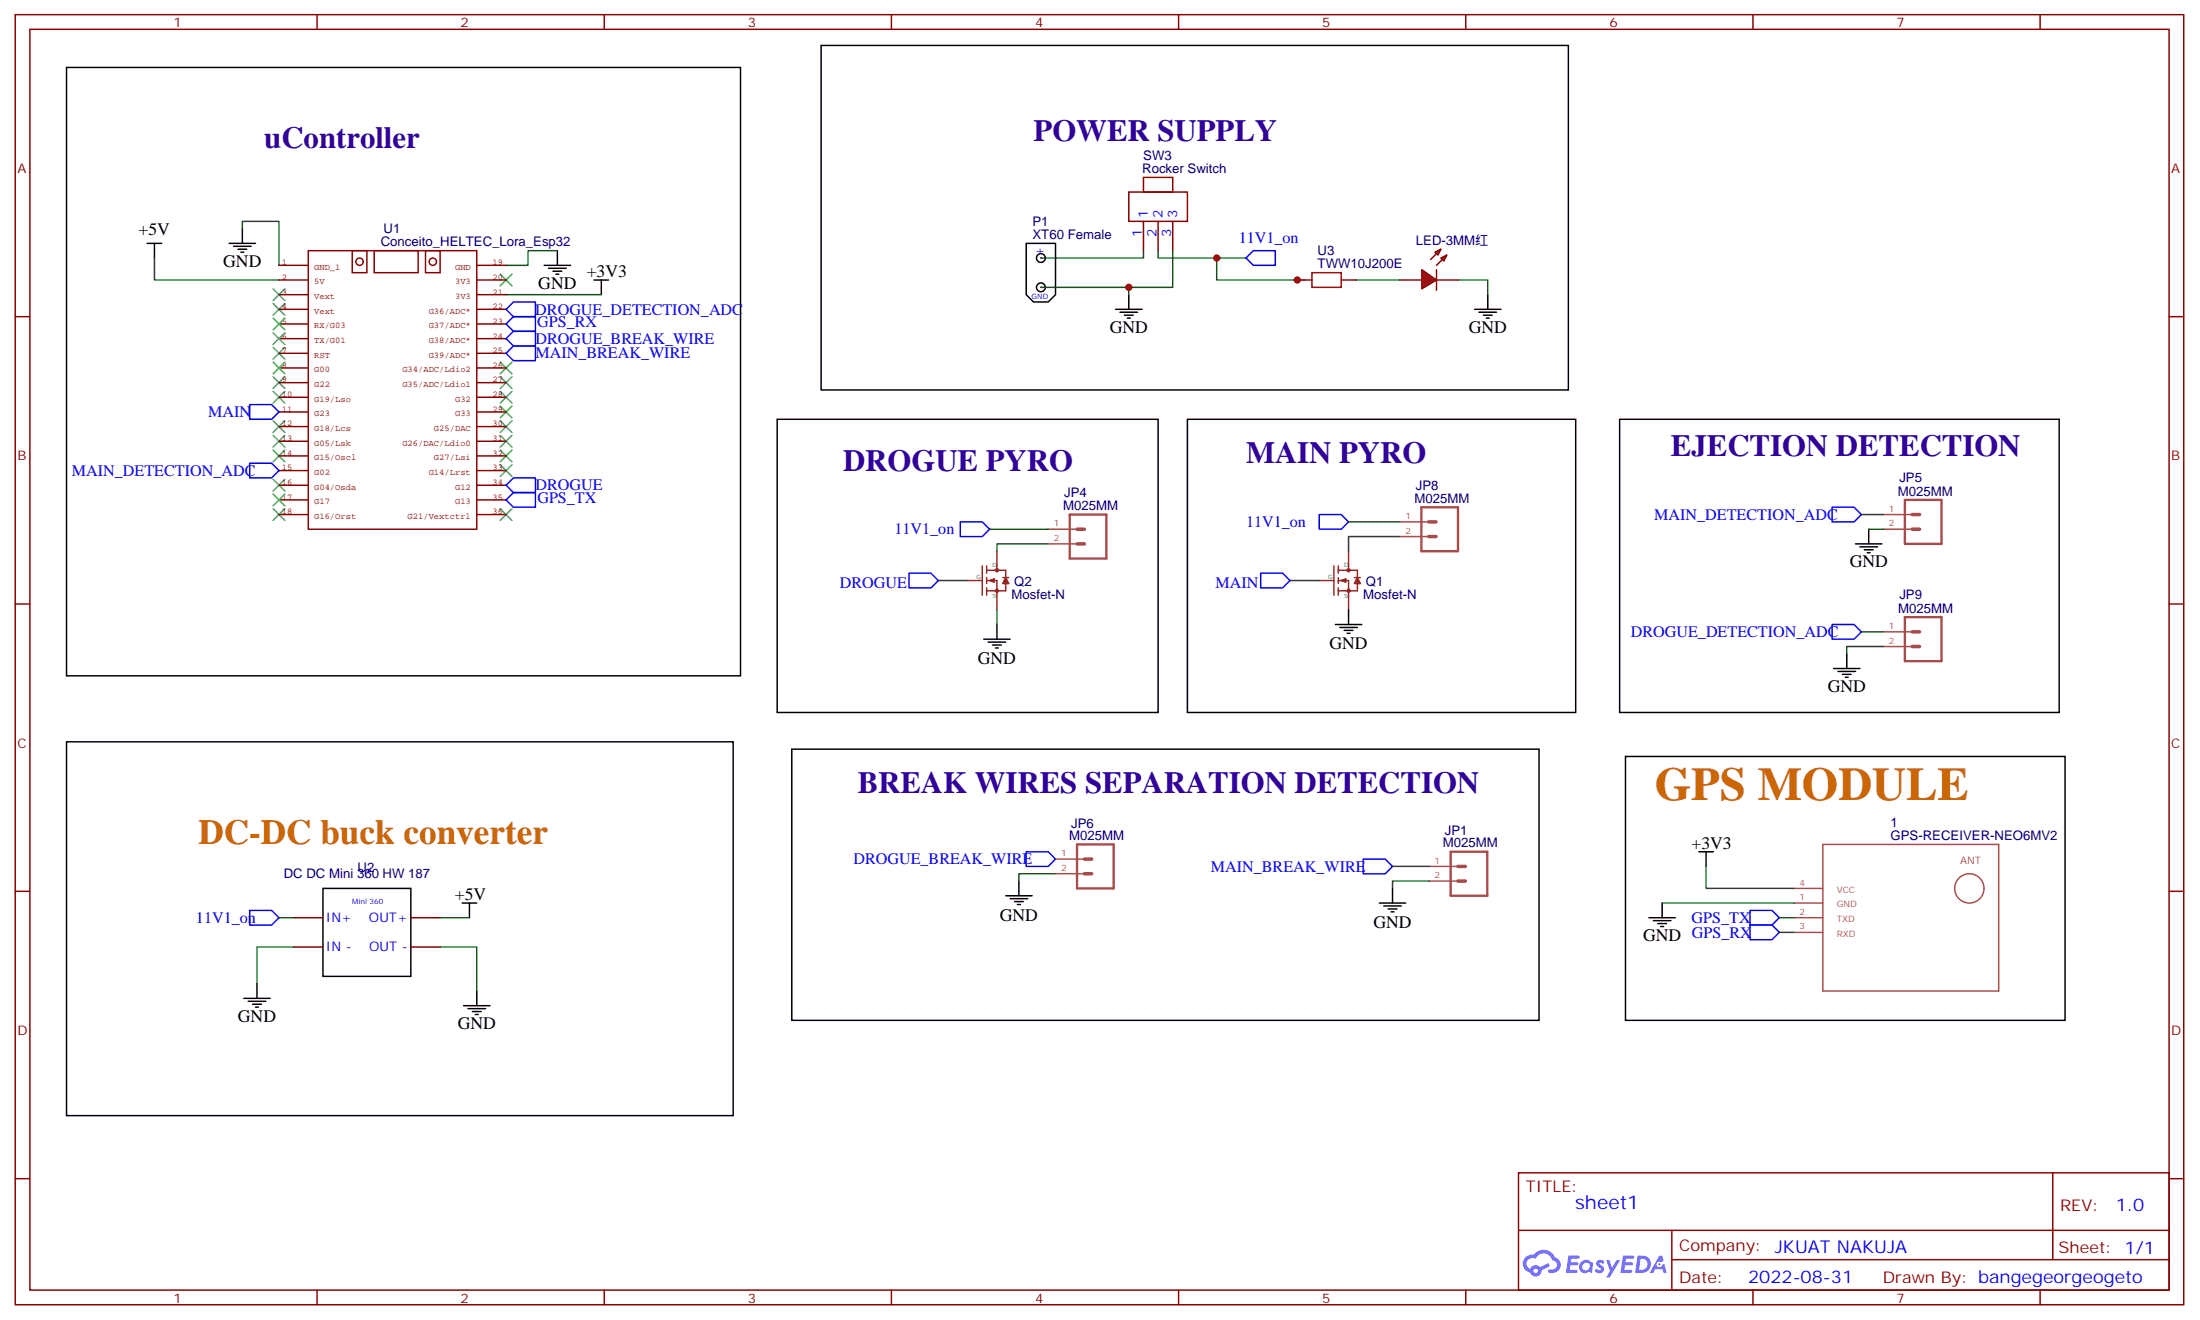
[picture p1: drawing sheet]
<svg xmlns="http://www.w3.org/2000/svg" width="530mm" height="318mm" viewBox="0 0 530 318" stroke-linecap="round" stroke-linejoin="round" font-family="sans-serif">
<g fill="none" stroke="#870000" stroke-width=".35">
<path d="M3.7 3.5h522.1v310.5h-522.1zM7.2 7.1h515.1v303.3h-515.1zM76.3 3.5v3.6M145.5 3.5v3.6M214.6 3.5v3.6M283.8 3.5v3.6M352.9 3.5v3.6M422.1 3.5v3.6M491.2 3.5v3.6M3.7 76.2h3.5M522.3 76.2h3.5M3.7 145.3h3.5"/>
<path d="M522.3 145.3h3.5M3.7 214.5h3.5M522.3 214.5h3.5M3.7 283.6h3.5M365.6 282.2h156.7v28.2h-156.7zM365.7 296.1h156.4M402.5 296.1v14.1M494.2 282.2l.1 20.9M522.3 283.6h3.5M76.3 310.4v3.6M145.5 310.4v3.6M214.6 310.4v3.6"/>
<path d="M283.8 310.4v3.6M352.9 310.4v3.6M402.5 303.1h119.6M422.1 310.4v3.6M491.2 310.4v3.6"/>
</g>
<g fill="#5487ff">
<path d="M384.6 303.4a1.22 1.22 0 0 1 1.7 .3l-.4 .5a.47 .47 0 0 0-.3-.4 .47 .47 0 0 0-.5 .2v.2a1.3 1.3 0 0 1 1 1.7 1.39 1.39 0 0 1-2.2-.1l.5-.5 .7 .4a.29 .29 0 0 0 .4-.3 .29 .29 0 0 0-.3-.3 1.04 1.04 0 0 1-.6-1.7z"/>
<path d="M377.6 302.2h2.4a.37 .37 0 0 1 .4 .3 .37 .37 0 0 1-.4 .4h-1.7l-.1 .9h1.5l.3 .1a.37 .37 0 0 1-.3 .6h-1.6l-.2 1.1h1.6a.36 .36 0 0 1 .3 .3 .36 .36 0 0 1-.3 .4h-2.5z"/>
<path d="M390.8 302.2h2.3a.37 .37 0 0 1 .4 .3 .37 .37 0 0 1-.4 .4h-1.6l-.1 .9h1.5l.3 .1a.37 .37 0 0 1-.4 .6h-1.5l-.2 1.1h1.5a.36 .36 0 0 1 .4 .3 .36 .36 0 0 1-.4 .4h-2.4z"/>
<path d="M399.5 302.2h.7l.3 1.2-.6 .3a.69 .69 0 0 0-1 .3 .69 .69 0 0 0 .5 1 .69 .69 0 0 0 .8-.7l.5-.2 .6 2.2h-.8l-.2-.9h-1.8l-.4 .9h-.9z"/>
<path d="M386.7 303.2h.8l.6 1.9 1.1-1.9h.9l-2.5 4.2h-.9l.9-1.5z"/>
<path d="M394.3 302.2l-.6 4.1h1.4a2.11 2.11 0 0 0 2.4-2.1 2.11 2.11 0 0 0-2.5-2zM395 302.9a1.39 1.39 0 0 1 1.7 1.4 1.39 1.39 0 0 1-1.8 1.3h-.3z"/>
<path d="M380.6 303.8a1.47 1.47 0 0 0-.1 2.1 1.47 1.47 0 0 0 2.1 .1l.7 .3 .3-2.3-.2-.2-.4-.1a1.49 1.49 0 0 0-2.4 .1zM381.3 304.1a.92 .92 0 0 1 1.5 .6 .92 .92 0 0 1-1.2 1 .9 .9 0 0 1-.3-1.6z"/>
<path d="M367.3 302.5a2.18 2.18 0 0 0 1.1 3.7 1.44 1.44 0 0 0 1.6 1 1.44 1.44 0 0 0 1.2-1.5l2-1-.4-.8-2 1a1.47 1.47 0 0 0-2.4 .5 1.39 1.39 0 0 1-.7-2 1.39 1.39 0 0 1 2-.5 2.12 2.12 0 0 1 2.2-1.3 2.12 2.12 0 0 1 1.9 1.7 1.07 1.07 0 0 1 1.1 1 1.07 1.07 0 0 1-1 1.2h-.7a.43 .43 0 0 0-.5 .3 .43 .43 0 0 0 .4 .5 1.98 1.98 0 0 0 2.5-1.2 1.98 1.98 0 0 0-1.2-2.5 2.98 2.98 0 0 0-5.1-.7l-1 .1zM369.2 305.8a.55 .55 0 0 1 1.1 0 .55 .55 0 0 1-1.1 0z"/>
<circle cx="399.5" cy="304.3" r=".26"/>
</g>
<g fill="none" stroke="#000" stroke-width=".35">
<path d="M247.1 58.6h7v12.3l-1.7 1.8h-3.6l-1.7-1.8zM391.4 182h105.8v63.5h-105.8zM77.8 213.8h21.1v21.2h-21.1zM400.2 217.3v3.5M409 205h3.5M410.8 205v3.5M61.9 236.7v3.5M114.8 238.5v3.5M397 220.8h6.4M398.1 221.5h4.2M399.1 222.3h2.1M399.8 223h.7"/>
<path d="M58.7 240.2h6.4M59.8 240.9h4.2M60.8 241.7h2.1M61.5 242.4h.7M111.6 242h6.4M112.7 242.7h4.2M113.7 243.4h2.2M114.4 244.1h.7"/>
<circle cx="250.6" cy="62.1" r="1.06"/>
<circle cx="250.6" cy="69.1" r="1.06"/>
</g>
<path d="M271.8 46.2h14.1v7.1h-14.1zM275.3 42.7h7.1v3.5h-7.1zM275.3 53.3v7M278.8 53.3v7M282.4 53.3v7M70.7 220.8h7.1M70.7 227.9h7.1M98.9 220.8h7.1M98.9 227.9h7.1" fill="none" stroke="#870000" stroke-width=".35"/>
<path d="M278.8 60.3v1.8h21.2M400.2 217.3h31.7M410.8 208.5v5.3h21.1M70.7 227.9h-8.8v8.8M106 227.9h8.8v10.6M428.4 220.8h3.5M428.4 224.4h3.5" fill="none" stroke="#008700" stroke-width=".35"/>
<path d="M421.4 219.1h5.2l1.8 1.7-1.8 1.8h-5.2zM421.4 222.6h5.2l1.8 1.8-1.8 1.7h-5.2z" fill="none" stroke="#00f" stroke-width=".35"/>
<path d="M431.9 217.3h7M431.9 213.8h7M438.9 203.2h42.3v35.3h-42.3zM477.7 213.8a3.5 3.5 0 0 0-5.1-3.2 3.5 3.5 0 0 0-.7 5.9 3.5 3.5 0 0 0 5.7-1.9l.1-.7M431.9 224.4h7M431.9 220.8h7" fill="none" stroke="#a64a4a" stroke-width=".35"/>
<g fill="#870000">
<circle cx="250.6" cy="69.1" r=".18"/>
<circle cx="250.6" cy="62.1" r=".18"/>
</g>
<g fill="none" stroke="#008700" stroke-width=".35">
<path d="M58.3 55v-1.7h8.9v10.6M37.2 62.1v5.3h30M121.8 70.9h23M134.2 60.3h-7.1v3.6h-5.3M271.8 69.1v1.8M275.3 60.3v1.8h-24.7M282.4 60.3v8.8h-31.8M225.9 139.7h7.1M252.4 130.9h-12.4v1.7M310.6 139.7h7M324.7 125.6h12.3M337 129.1h-12.3v3.5"/>
<path d="M67.2 220.8h3.5M106 220.8h7"/>
</g>
<path d="M301.8 60.3h5.3v3.6h-5.3l-1.8-1.8zM60.1 97.4h5.3l1.8 1.7-1.8 1.8h-5.3zM60.1 111.5h5.3l1.8 1.7-1.8 1.8h-5.3zM121.8 116.8l1.8-1.8h5.3v3.5h-5.3zM218.9 137.9h5.3l1.7 1.8-1.7 1.8h-5.3zM231.2 125.6h5.3l1.8 1.8-1.8 1.7h-5.3zM303.5 137.9h5.3l1.8 1.8-1.8 1.8h-5.3zM317.6 123.8h5.3l1.8 1.8-1.8 1.8h-5.3zM441.1 122.1h5.3l1.8 1.7-1.8 1.8h-5.3zM441.1 150.3h5.3l1.8 1.7-1.8 1.8h-5.3zM60.1 219.1h5.3l1.8 1.7-1.8 1.8h-5.3z" fill="none" stroke="#00f" stroke-width=".35"/>
<g fill="none" stroke="#000" stroke-width=".35">
<path d="M16 16.2h162.3v146.4h-162.3zM197.7 10.9h179.9v82.9h-179.9zM35.4 58.6h3.5M37.2 58.6v3.5M55.2 58.6h6.3M56.2 59.3h4.3M57.3 60h2.1M58.3 55v3.6M58 60.7h.7M131 63.9h6.4M132.1 64.6h4.2M133.1 65.3h2.2"/>
<path d="M133.8 66h.7M134.2 60.3v3.6M143 67.4h3.5M144.8 67.4v3.5M268.6 74.4h6.4M269.7 75.1h4.2M270.7 75.8h2.1M271.4 76.6h.7M271.8 70.9v3.5M187.1 100.9h91.7v70.5h-91.7zM285.9 100.9h93.5v70.5h-93.5zM236.9 153.8h6.3"/>
<path d="M237.9 154.5h4.2M239 155.2h2.1M239.7 155.9h.7M240 150.3v3.5M321.5 150.3h6.4M322.6 151h4.2M323.6 151.7h2.2M324.3 152.4h.7M324.7 146.8v3.5M16 178.5h160.5v90h-160.5zM111.3 217.3h3.5M113 217.3v3.5"/>
</g>
<g fill="none" stroke="#8c2424" stroke-width=".35">
<path d="M233 139.7h3.5M236.5 136.2v7M237.6 139.7h2.4v7.1M237.6 137.2h4.5v5h-4.5M237.6 136.2v1.7M237.6 139v1.4M239.3 139.3l-1 .4 1 .4M239.3 139.3v.8M239.3 139.3l-.7 .4 .7 .4M239.3 139.3l-.3 .4M240 132.6v4.6M241.4 139h1.5"/>
<path d="M242.1 139l.8 1.4h-1.5zM242.1 139.7l-.3 .7M242.1 139.7l.4 .7M242.1 139.7l-.3 .4M242.1 139.7l.4 .4M317.6 139.7h3.6M321.2 136.2v7M322.2 137.2h4.6v5h-4.6M322.2 139.7h2.5v7.1M322.2 136.2v1.7M322.2 139v1.4M324 139.3l-1.1 .4 1.1 .4"/>
<path d="M324 139.3v.8M324 139.3l-.7 .4 .7 .4M324 139.3l-.4 .4M324.7 132.6v4.6M326.1 139h1.4M326.8 139l.7 1.4h-1.4zM326.8 139.7l-.3 .7M326.8 139.7l.4 .7M326.8 139.7l-.3 .4M326.8 139.7l.4 .4M237.6 141.5v1.7M322.2 141.5v1.7"/>
<circle cx="240" cy="137.2" r=".35"/>
<circle cx="324.7" cy="137.2" r=".35"/>
<circle cx="240" cy="142.2" r=".35"/>
<circle cx="324.7" cy="142.2" r=".35"/>
</g>
<g fill="none" stroke="#3c3" stroke-width=".35">
<path d="M65.8 69.5l2.8 2.8M65.8 73l2.8 2.8M68.6 69.5l-2.8 2.8M68.6 73l-2.8 2.8M120.4 66l2.9 2.8M123.3 66l-2.9 2.8M65.8 83.6l2.8 2.8M65.8 90.7l2.8 2.8M65.8 94.2l2.8 2.8M68.6 83.6l-2.8 2.8M68.6 90.7l-2.8 2.8M68.6 94.2l-2.8 2.8"/>
<path d="M120.4 97.7l2.9 2.8M120.4 94.2l2.9 2.8M120.4 90.7l2.9 2.8M120.4 87.1l2.9 2.9M123.3 97.7l-2.9 2.8M123.3 94.2l-2.9 2.8M123.3 90.7l-2.9 2.8M123.3 87.1l-2.9 2.9M65.8 101.2l2.8 2.9M65.8 104.8l2.8 2.8M65.8 108.3l2.8 2.8M65.8 115.4l2.8 2.8"/>
<path d="M68.6 101.2l-2.8 2.9M68.6 104.8l-2.8 2.8M68.6 108.3l-2.8 2.8M68.6 115.4l-2.8 2.8M120.4 111.8l2.9 2.9M120.4 108.3l2.9 2.8M120.4 104.8l2.9 2.8M120.4 101.2l2.9 2.9M123.3 111.8l-2.9 2.9M123.3 108.3l-2.9 2.8M123.3 104.8l-2.9 2.8M123.3 101.2l-2.9 2.9"/>
<path d="M65.8 122.4l2.8 2.8M68.6 122.4l-2.8 2.8M120.4 122.4l2.9 2.8M123.3 122.4l-2.9 2.8"/>
</g>
<g fill="none" stroke="#850000" stroke-width=".35">
<path d="M67.2 63.9h7M67.2 67.4h7M67.2 70.9h7M67.2 74.4h7M67.2 78h7M74.2 60.3h40.6v67.1h-40.6zM84.8 60.3h3.5v5.3h-3.5zM90.1 60.3h10.6v5.3h-10.6zM102.4 60.3h3.6v5.3h-3.6zM114.8 63.9h7M114.8 67.4h7M114.8 70.9h7"/>
<path d="M114.8 74.4h7M114.8 78h7M67.2 95.6h7M67.2 99.1h7M67.2 81.5h7M67.2 85h7M67.2 88.5h7M67.2 92.1h7M114.8 95.6h7M114.8 99.1h7M114.8 81.5h7M114.8 85h7"/>
<path d="M114.8 88.5h7M114.8 92.1h7M67.2 102.7h7M67.2 106.2h7M67.2 109.7h7M67.2 113.2h7M67.2 116.8h7M114.8 102.7h7M114.8 106.2h7M114.8 109.7h7M114.8 113.2h7M114.8 116.8h7"/>
<path d="M67.2 120.3h7M67.2 123.8h7M114.8 120.3h7M114.8 123.8h7"/>
<circle cx="86.6" cy="63" r=".88"/>
<circle cx="104.2" cy="63" r=".88"/>
</g>
<path d="M345.9 64.9v4.9" fill="none" stroke="#870000" stroke-width=".35"/>
<path d="M342.3 64.9l3.6 2.5-3.6 2.1z" fill="#f00" stroke="#870000" stroke-width=".35"/>
<path d="M346.9 60l-2.4 2.4M312.3 67.4h3.6M322.9 67.4h3.6M337 67.4h5.3M345.5 60.7l1.4-.7-.7 1.4zM345.9 67.4h5.3M346.9 62.1l1.4-.7-.7 1.4zM348.3 61.4l-2.4 2.5" fill="none" stroke="#870000" stroke-width=".35"/>
<g fill="none" stroke="#000" stroke-width=".35">
<path d="M355 74.4h6.4M356.1 75.1h4.2M357.2 75.8h2.1M357.9 76.6h.7M358.2 70.9v3.5M390 100.9h105.8v70.5h-105.8zM446.8 130.9h6.3M447.8 131.6h4.2M448.9 132.3h2.1M449.6 133h.7M449.9 127.4v3.5M444.6 157.3v3.6"/>
<path d="M441.5 160.9h6.3M442.5 161.6h4.3M443.6 162.3h2.1M444.3 163h.7M190.6 180.3h180v65.2h-180zM242.1 215.5h6.4M243.2 216.3h4.2M244.3 217h2.1M245 217.7h.7M245.3 212v3.5M332.1 217.3h6.4M333.2 218h4.2"/>
<path d="M334.2 218.7h2.1M334.9 219.4h.7M335.3 213.8v3.5"/>
</g>
<path d="M292.9 62.1v5.3h21.2M326.5 67.4h10.5M351.2 67.4h7v3.5M238.3 127.4h14.1M448.2 123.8h5.3M449.9 127.4h3.6M240 146.8v3.5M448.2 152h5.3M453.5 155.6h-8.9v1.7M254.1 210.3h-8.8v1.7M335.3 208.5h8.8M344.1 212h-8.8v1.8" fill="none" stroke="#008700" stroke-width=".35"/>
<path d="M315.9 65.6h7v3.5h-7z" fill="none" stroke="#a10000" stroke-width=".35"/>
<path d="M121.8 74.4l1.8-1.7h5.3v3.5h-5.3zM121.8 78l1.8-1.8h5.3v3.5h-5.3zM121.8 81.5l1.8-1.8h5.3v3.6h-5.3zM121.8 85l1.8-1.7h5.3v3.5h-5.3zM121.8 120.3l1.8-1.8h5.3v3.6h-5.3zM247.1 205h5.3l1.7 1.7-1.7 1.8h-5.3zM328.2 206.7h5.3l1.8 1.8-1.8 1.8h-5.3z" fill="none" stroke="#00f" stroke-width=".35"/>
<path d="M65.8 76.6l2.8 2.8M68.6 76.6l-2.8 2.8M65.8 87.1l2.8 2.9M65.8 80.1l2.8 2.8M68.6 87.1l-2.8 2.9M68.6 80.1l-2.8 2.8M65.8 118.9l2.8 2.8M68.6 118.9l-2.8 2.8" fill="none" stroke="#3c3" stroke-width=".35"/>
<path d="M257.6 123.8h8.8v10.6h-8.8zM342.2 122.1h8.8v10.5h-8.8zM458.6 120.3h8.9v10.6h-8.9zM458.6 148.5h8.9v10.6h-8.9zM259.3 203.2h8.8v10.6h-8.8zM349.3 205h8.8v10.5h-8.8z" fill="none" stroke="#a64a4a" stroke-width=".56"/>
<path d="M259.3 130.9h1.8M259.3 127.4h1.8M344 129.1h1.8M344 125.6h1.8M460.4 127.4h1.8M460.4 123.8h1.8M460.4 155.6h1.8M460.4 152h1.8M261.1 210.3h1.7M261.1 206.7h1.7M351 212h1.8M351 208.5h1.8" fill="none" stroke="#a64a4a" stroke-width=".85"/>
<path d="M252.4 127.4h6.9M252.4 130.9h6.9M337 125.6h7M337 129.1h7M453.5 127.4h6.9M453.5 123.8h6.9M453.5 152h6.9M453.5 155.6h6.9M254.1 206.7h7M254.1 210.3h7M344.1 208.5h6.9M344.1 212h6.9" fill="none" stroke="#a64a4a" stroke-width=".35"/>
<g fill="#c00">
<circle cx="271.8" cy="69.1" r=".88"/>
<circle cx="292.9" cy="62.1" r=".88"/>
<circle cx="312.3" cy="67.4" r=".88"/>
</g>
<text font-size="11.3" fill="#c60" x="398.4" y="192.6">GPS MODULE</text>
<text font-size="8.5" fill="#c60" x="47.8" y="203.2">DC-DC buck converter</text>
<g font-size="7.4" fill="#309">
<text x="63.6" y="35.6">uController</text>
<text x="248.8" y="33.9">POWER SUPPLY</text>
<text x="203" y="113.2">DROGUE PYRO</text>
<text x="300" y="111.5">MAIN PYRO</text>
<text x="402.3" y="109.7">EJECTION DETECTION</text>
<text x="206.5" y="190.9">BREAK WIRES SEPARATION DETECTION</text>
</g>
<text font-size="4.6" fill="#00f" x="379.2" y="290.9">sheet1</text>
<g font-size="4.2">
<text x="33.3" y="56.4">+5V</text>
<text x="53.8" y="64.2">GND</text>
<text x="129.6" y="69.5">GND</text>
<text x="141.3" y="66.7">+3V3</text>
<text x="267.2" y="80.1">GND</text>
<text x="353.6" y="80.1">GND</text>
<text x="445.3" y="136.5">GND</text>
<text x="235.5" y="159.8">GND</text>
<text x="320.1" y="156.3">GND</text>
<text x="440.1" y="166.5">GND</text>
<text x="407.2" y="204.3">+3V3</text>
<text x="109.5" y="216.6">+5V</text>
<text x="240.7" y="221.5">GND</text>
<text x="330.7" y="223.3">GND</text>
<text x="395.6" y="226.5">GND GPS_RX</text>
<text x="57.3" y="245.9">GND</text>
<text x="110.2" y="247.7">GND</text>
</g>
<g font-size="4.2" fill="#00f">
<text x="509.4" y="291.5">1.0</text>
<text x="427.4" y="301.6">JKUAT NAKUJA</text>
<text x="420.9" y="308.8">2022-08-31</text>
</g>
<g font-size="3.9" fill="#00f">
<text x="298.2" y="58.6">11V1_on</text>
<text x="128.9" y="75.7">DROGUE_DETECTION_ADC</text>
<text x="128.9" y="82.7">DROGUE_BREAK_WIRE</text>
<text x="129.3" y="78.7">GPS_RX</text>
<text x="128.9" y="86.3">MAIN_BREAK_WIRE</text>
<text x="50.2" y="100.4">MAIN</text>
<text x="17.3" y="114.5">MAIN_DETECTION_ADC</text>
<text x="128.9" y="118">DROGUE</text>
<text x="129.4" y="121.1">GPS_TX</text>
<text x="398.3" y="125.1">MAIN_DETECTION_ADC</text>
<text x="215.3" y="128.6">11V1_on</text>
<text x="300" y="126.8">11V1_on</text>
<text x="202.2" y="141.5">DROGUE</text>
<text x="292.7" y="141.5">MAIN</text>
<text x="392.7" y="153.3">DROGUE_DETECTION_ADC</text>
<text x="205.5" y="208">DROGUE_BREAK_WIRE</text>
<text x="291.5" y="209.7">MAIN_BREAK_WIRE</text>
<text x="47.2" y="222">11V1_on</text>
<text x="407.3" y="222.1">GPS_TX</text>
</g>
<g font-size="3.9" fill="#800">
<text x="367.4" y="286.8">TITLE:</text>
<text x="496" y="291.5">REV:</text>
<text x="404.3" y="301">Company:</text>
<text x="495.7" y="301.6">Sheet: 1/1</text>
<text x="404.3" y="308.7">Date:</text>
<text x="453.3" y="308.8">Drawn By: bangegeorgeogeto</text>
</g>
<g font-size="3.2" fill="#800">
<text x="41.8" y="6.5">1</text>
<text x="110.9" y="6.5">2</text>
<text x="180.1" y="6.5">3</text>
<text x="249.2" y="6.5">4</text>
<text x="318.3" y="6.5">5</text>
<text x="387.5" y="6.5">6</text>
<text x="456.6" y="6.5">7</text>
<text x="4.2" y="41.6">A</text>
<text x="522.8" y="41.6">A</text>
<text x="4.2" y="110.8">B</text>
<text x="522.8" y="110.8">B</text>
<text x="4.2" y="179.9">C</text>
<text x="522.8" y="179.9">C</text>
<text x="4.2" y="249.1">D</text>
<text x="522.8" y="249.1">D</text>
<text x="41.8" y="313.4">1</text>
<text x="110.9" y="313.4">2</text>
<text x="180.1" y="313.4">3</text>
<text x="249.2" y="313.4">4</text>
<text x="318.3" y="313.4">5</text>
<text x="387.5" y="313.4">6</text>
<text x="456.6" y="313.4">7</text>
</g>
<g font-size="3.2" fill="#000080">
<text x="275" y="41.6">Rocker Switch</text>
<text x="275.3" y="38.4">SW3</text>
<text x="91.7" y="59.3">Conceito_HELTEC_Lora_Esp32</text>
<text x="92.3" y="56.1">U1</text>
<text x="248.6" y="57.5">XT60 Female</text>
<text x="248.6" y="54.3">P1</text>
<text x="340.9" y="58.9">LED-3MM红</text>
<text x="317.2" y="64.6">TWW10J200E</text>
<text x="317.2" y="61.4">U3</text>
<text x="256.2" y="119.5">JP4</text>
<text x="340.9" y="117.8">JP8</text>
<text x="457" y="119.2">M025MM</text>
<text x="457.3" y="116.1">JP5</text>
<text x="256" y="122.8">M025MM</text>
<text x="340.5" y="121">M025MM</text>
<text x="244.2" y="141">Q2</text>
<text x="328.9" y="141">Q1</text>
<text x="243.6" y="144.1">Mosfet-N</text>
<text x="328.2" y="144.1">Mosfet-N</text>
<text x="457.1" y="147.5">M025MM</text>
<text x="457.3" y="144.2">JP9</text>
<text x="257.5" y="202.1">M025MM</text>
<text x="257.9" y="199.2">JP6</text>
<text x="347.4" y="203.9">M025MM</text>
<text x="347.9" y="201">JP1</text>
<text x="455.2" y="202.1">GPS-RECEIVER-NEO6MV2</text>
<text x="455.2" y="199">1</text>
<text x="86.1" y="209.7">U2</text>
<text x="68.3" y="211.3">DC DC Mini 360 HW 187</text>
</g>
<g font-size="3.2" fill="#00f">
<text x="276.4" y="52.6" transform="rotate(-90 276.4 52.6)">1</text>
<text x="279.9" y="52.6" transform="rotate(-90 279.9 52.6)">2</text>
<text x="283.4" y="52.6" transform="rotate(-90 283.4 52.6)">3</text>
<text x="275" y="57.1" transform="rotate(-90 275 57.1)">1</text>
<text x="278.5" y="57.1" transform="rotate(-90 278.5 57.1)">2</text>
<text x="282" y="57.1" transform="rotate(-90 282 57.1)">3</text>
<text x="249.2" y="61.3">+</text>
<text x="78.5" y="221.9">IN+</text>
<text x="88.8" y="221.9">OUT+</text>
<text x="78.5" y="229">IN -</text>
<text x="88.9" y="229">OUT -</text>
</g>
<text font-size="2.5" fill="#a54b4b" x="471.9" y="208">ANT</text>
<g font-size="2.1" fill="#840000">
<text x="67.9" y="63.8">1</text>
<text x="75.6" y="64.9">GND_1</text>
<text x="109.6" y="64.9">GND</text>
<text x="118.6" y="63.8">19</text>
<text x="67.9" y="67.3">2</text>
<text x="67.9" y="70.9">3</text>
<text x="75.6" y="68.4">5V</text>
<text x="75.6" y="72">Vext</text>
<text x="109.6" y="68.4">3V3</text>
<text x="109.6" y="72">3V3</text>
<text x="118.6" y="67.3">20</text>
<text x="118.6" y="70.9">21</text>
<text x="67.9" y="74.4">4</text>
<text x="67.9" y="77.9">5</text>
<text x="75.6" y="75.5">Vext</text>
<text x="103.2" y="75.5">G36/ADC*</text>
<text x="118.6" y="74.4">22</text>
<text x="118.6" y="77.9">23</text>
<text x="67.9" y="81.5">6</text>
<text x="75.6" y="79">RX/G03</text>
<text x="75.6" y="82.5">TX/G01</text>
<text x="103.2" y="79">G37/ADC*</text>
<text x="103.2" y="82.5">G38/ADC*</text>
<text x="118.6" y="81.5">24</text>
<text x="67.9" y="85">7</text>
<text x="67.9" y="88.5">8</text>
<text x="75.6" y="86.1">RST</text>
<text x="75.6" y="89.6">G00</text>
<text x="96.9" y="89.6">G34/ADC/Ldio2</text>
<text x="103.2" y="86.1">G39/ADC*</text>
<text x="118.6" y="85">25</text>
<text x="118.6" y="88.5">26</text>
<text x="67.9" y="95.6">10</text>
<text x="67.9" y="92">9</text>
<text x="75.6" y="93.1">G22</text>
<text x="96.9" y="93.1">G35/ADC/Ldio1</text>
<text x="118.6" y="92">27</text>
<text x="118.6" y="95.6">28</text>
<text x="67.9" y="99.1">11</text>
<text x="75.6" y="96.7">G19/Lso</text>
<text x="75.6" y="100.2">G23</text>
<text x="109.6" y="96.7">G32</text>
<text x="109.6" y="100.2">G33</text>
<text x="118.6" y="99.1">29</text>
<text x="67.9" y="102.6">12</text>
<text x="67.9" y="106.2">13</text>
<text x="75.6" y="103.7">G18/Lcs</text>
<text x="75.6" y="107.2">G05/Lsk</text>
<text x="96.9" y="107.2">G26/DAC/Ldio0</text>
<text x="104.5" y="103.7">G25/DAC</text>
<text x="118.6" y="102.6">30</text>
<text x="118.6" y="106.2">31</text>
<text x="67.9" y="109.7">14</text>
<text x="67.9" y="113.2">15</text>
<text x="75.6" y="110.8">G15/Oscl</text>
<text x="104.5" y="110.8">G27/Lsi</text>
<text x="118.6" y="109.7">32</text>
<text x="118.6" y="113.2">33</text>
<text x="67.9" y="116.7">16</text>
<text x="75.6" y="114.3">G02</text>
<text x="75.6" y="117.8">G04/Osda</text>
<text x="103.2" y="114.3">G14/Lrst</text>
<text x="109.6" y="117.8">G12</text>
<text x="118.6" y="116.7">34</text>
<text x="67.9" y="120.3">17</text>
<text x="67.9" y="123.8">18</text>
<text x="75.6" y="121.4">G17</text>
<text x="75.6" y="124.9">G16/Orst</text>
<text x="98.1" y="124.9">G21/Vextctrl</text>
<text x="109.6" y="121.4">G13</text>
<text x="118.6" y="120.3">35</text>
<text x="118.6" y="123.8">36</text>
</g>
<g font-size="2.1" fill="#a54b4b">
<text x="338.4" y="124.9">1</text>
<text x="454.8" y="123.1">1</text>
<text x="253.7" y="126.7">1</text>
<text x="253.7" y="130.2">2</text>
<text x="338.4" y="128.4">2</text>
<text x="454.8" y="126.7">2</text>
<text x="454.8" y="151.4">1</text>
<text x="454.8" y="154.9">2</text>
<text x="255.5" y="206">1</text>
<text x="255.5" y="209.6">2</text>
<text x="345.4" y="207.8">1</text>
<text x="345.4" y="211.3">2</text>
<text x="433.3" y="213.1">4</text>
<text x="442.2" y="214.8">VCC</text>
<text x="433.3" y="220.1">2</text>
<text x="433.3" y="216.6">1</text>
<text x="442.2" y="221.9">TXD</text>
<text x="442.2" y="218.4">GND</text>
<text x="433.3" y="223.7">3</text>
<text x="442.2" y="225.4">RXD</text>
</g>
<g font-size="1.8" fill="#00f">
<text x="248.4" y="72">GND</text>
<text x="84.8" y="217.4">Mini 360</text>
</g>
<g font-size="1.4" fill="#238d23">
<text x="239" y="136.5">D</text>
<text x="323.6" y="136.5">D</text>
<text x="235.1" y="139.3">G</text>
<text x="239" y="143.9">S</text>
<text x="319.8" y="139.3">G</text>
<text x="323.6" y="143.9">S</text>
</g>
</svg>
